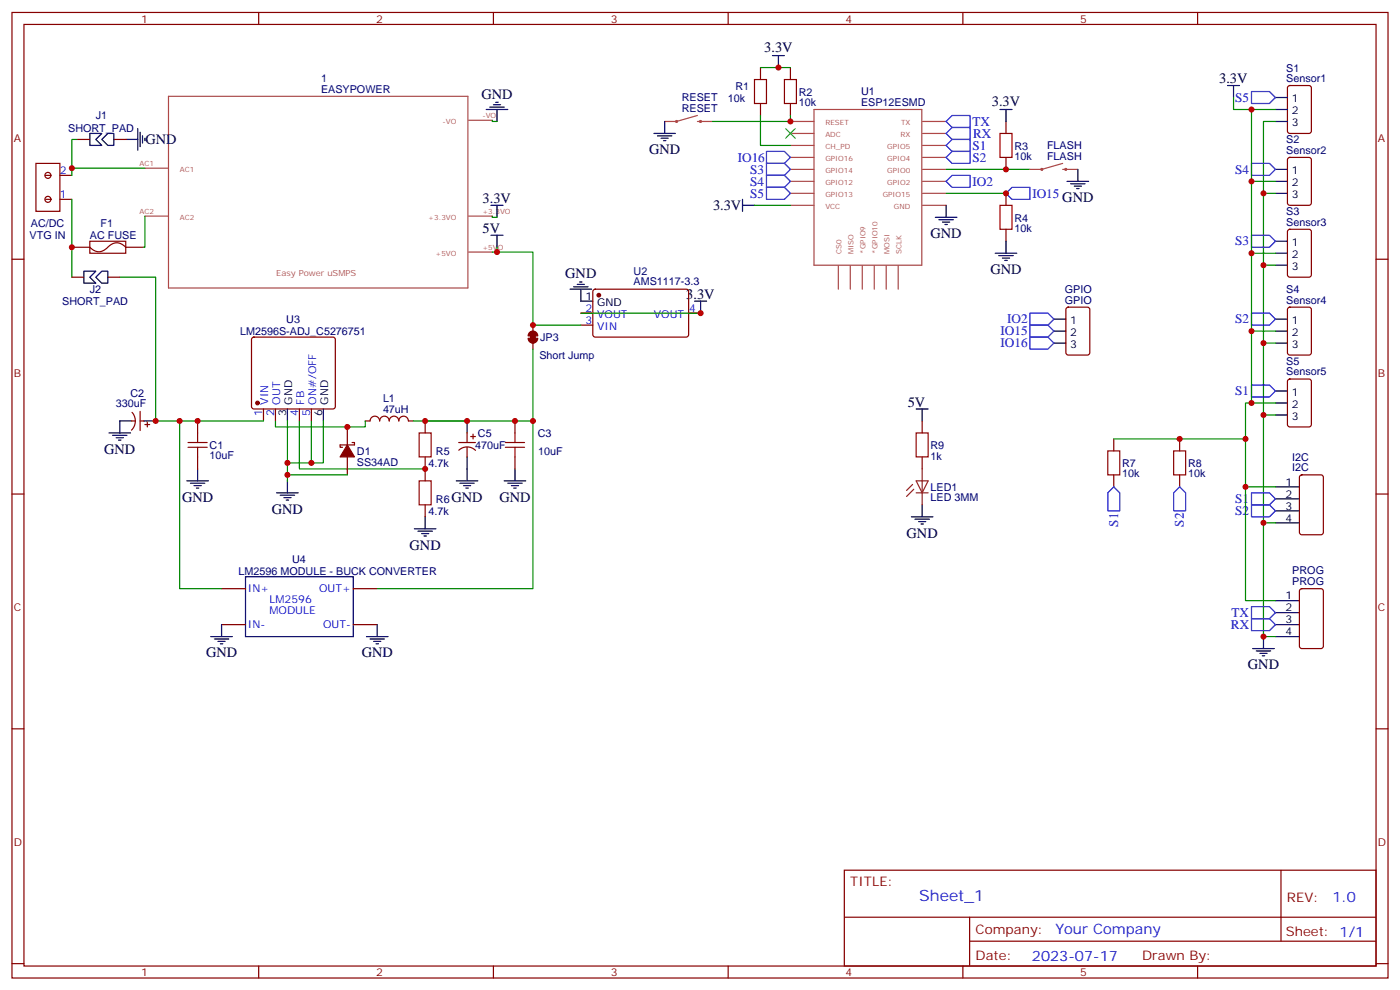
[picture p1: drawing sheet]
<svg xmlns="http://www.w3.org/2000/svg" width="412mm" height="292mm" viewBox="0 0 412 292" stroke-linecap="round" stroke-linejoin="round" font-family="sans-serif">
<g fill="none" stroke="#870000" stroke-width=".35">
<path d="M3.5 3.7h405.4v284.3h-405.4zM7.1 7.2h398.2v277.3h-398.2zM76.2 3.7v3.5M145.3 3.7v3.5M214.5 3.7v3.5M224 19.9v3.5M232.8 19.9v3.5M283.6 3.7v3.5M352.8 3.7v3.5M224 30.5v3.5M232.8 30.5v3.5M296.3 35.8v3.5"/>
<path d="M379.5 25.4l.4-.2h5.7l.6 .4 .1 13-.5 .6-5.9 .1-.6-.5-.1-12.9zM10.6 48.1h7v14.1h-7zM13.3 51.6h1.6M13.5 58.7h1.5M17.6 58.7h3.6M17.6 51.6h3.6M22.9 41.1h3.6M33.5 41.1h3.5M296.3 46.4v3.5M296.3 56.9v3.6M379.5 46.6l.4-.2h5.7l.6 .4 .1 13-.5 .6-5.9 .1-.6-.5-.1-12.9zM3.5 76.3h3.6"/>
<path d="M21.2 72.8h5.3a3.3 3.3 0 0 0 5.2 0 3.3 3.3 0 0 1 5.3 0h5.3M26.5 71h10.5v3.6h-10.5zM296.3 67.5v3.5M379.5 67.7l.4-.2h5.7l.6 .5 .1 12.9-.5 .7h-5.9l-.6-.4-.1-13zM405.3 76.3h3.6M21.2 81.6h3.5M31.7 81.6h3.6M74.3 99.5l.5-.2h23.3l.5 .2 .2 .5v19.7l-.3 .5-.4 .2h-23.3l-.5-.2-.2-.5v-19.7zM157 95.7v1.8M171.1 92.2h3.5M171.1 95.7h3.5M174.9 85.4l.4-.2h27.1l.4 .7v12.9l-.7 .5-27-.1-.5-.6v-12.7z"/>
<path d="M202.8 92.2h3.6M314.2 90.7l.5-.2h5.6l.7 .4v13l-.4 .6-5.9 .1-.7-.5v-12.9zM379.5 90.7l.4-.2h5.7l.6 .4 .1 13-.5 .6-5.9 .1-.6-.5-.1-12.9zM157 101v1.8M379.5 111.8l.4-.2h5.7l.6 .4 .1 13-.5 .7h-5.9l-.6-.4-.1-13zM38.8 124h1.1M38.9 121.4a3.8 3.8 0 0 1-.2 5.3M41.3 124h1M41.3 121.1v5.7M42.7 125h1.4M43.4 124.3v1.4M58.2 124v3.5"/>
<path d="M58.2 134.5v3.6M77.6 120.4v3.6M81.1 120.4v3.6M88.2 120.4v3.6M91.7 120.4v3.6M102.3 125.7v5.3M102.3 134.5v5.3M103.7 130.3h.7v.7h-4.2v.7h.7M107.6 124h1.4a1.41 1.41 0 0 1 1.4-1.4 1.41 1.41 0 0 1 1.4 1.4 1.41 1.41 0 0 1 1.4-1.4 1.41 1.41 0 0 1 1.5 1.4 1.41 1.41 0 0 1 1.4-1.4 1.41 1.41 0 0 1 1.4 1.4 1.41 1.41 0 0 1 1.4-1.4 1.41 1.41 0 0 1 1.4 1.4h1.4M125.2 124v3.5M125.2 134.5v7.1M135.1 130.3h5"/>
<path d="M135.1 132.6a3.5 3.5 0 0 1 5 0M137.6 127.5v2.8M137.6 131.7v2.8M138.6 128.6h1.5M139.3 127.8v1.5M151.7 124v3.5M151.7 134.5v3.6M271.6 124v3.5M271.6 134.5v3.6M328.1 129.3v3.5M328.1 139.8v3.6M347.5 129.3v3.5"/>
<path d="M347.5 139.8v3.6M3.5 145.5h3.6M125.2 148.7v3.5M383 140l.5-.2h5.6l.7 .5v16.5l-.4 .6-5.9 .1-.7-.5v-16.5zM405.3 145.5h3.6M65.3 173.4h7M104.1 173.4h7M383 173.6l.5-.2h5.6l.7 .4v16.5l-.4 .6-5.9 .1-.7-.5v-16.4zM65.3 183.9h7M104.1 183.9h7M3.5 214.6h3.6M405.3 214.6h3.6"/>
<path d="M248.7 256.3h156.6v28.2h-156.6zM377.3 256.3v20.9M248.7 270.1h156.5M285.6 277.2h119.6M285.6 270.1v14.1M3.5 283.8h3.6M76.2 284.5v3.5M145.3 284.5v3.5M214.5 284.5v3.5M283.6 284.5v3.5M352.8 284.5v3.5M405.3 283.8h3.6"/>
<circle cx="14.1" cy="51.6" r=".88"/>
<circle cx="14.1" cy="58.7" r=".88"/>
</g>
<g fill="none" stroke="#a64a4a" stroke-width=".35">
<path d="M49.6 28.4h88.2v56.4h-88.2zM138 35.4h7M205.4 34l-6.1 1.8h-3.5M205.4 35.8h.9M206.4 35.8h3.5M232.8 35.8h7M232.8 39.3h7M239.8 32.2h31.7v45.9h-31.7zM271.8 35.8h6.9M271.8 39.3h6.9M42.7 49.5h6.9M232.8 42.8h7"/>
<path d="M232.8 46.4h7M232.8 49.9h7M232.8 53.4h7M232.8 56.9h7M271.8 42.8h6.9M271.8 46.4h6.9M271.8 49.9h6.9M271.8 53.4h6.9M271.8 56.9h6.9M313 48.1l-6.1 1.8h-3.5M313 49.9h.9M314 49.9h3.5"/>
<path d="M42.7 63.6h6.9M138 63.6h7M138 74.2h7M232.8 60.5h7M246.9 78.2v7M250.5 78.2v7M254 78.2v7M257.5 78.2v7M261.1 78.2v7M264.6 78.2v7M271.8 60.5h6.9"/>
</g>
<g fill="none" stroke="#008700" stroke-width=".35">
<path d="M224 19.9h8.8M145 35.4v.4h1.4M224 34v8.8h8.8M232.8 34v1.8h-22.9M363.4 28.7v3.5h12.3M368.7 32.2v21.2h7M375.7 35.8h-3.5v86.4h3.5M21.2 58.7v22.9M22.9 41.1h-1.7v8.4M42.7 49.5h-21.5v2.1M278.7 49.9h24.7M278.7 56.9h17.6"/>
<path d="M368.7 53.4v21.2h7M372.2 56.9h3.5M42.7 63.6v9.2h-.4M145 63.6v.4h1.4M146.4 72.8v1.4h-1.4M146.4 74.2h10.6v21.5h14.1M222.2 60.5h10.6M368.7 74.6v22.9h7M372.2 78.1h3.5M35.3 81.6h10.6v42.4h31.7M171.1 92.2h35.3M368.7 97.5v21.2h7"/>
<path d="M157 102.8v21.2h-35.3M368.7 118.7h-1.8v24.7h8.8M372.2 101h3.5M52.9 124v49.4h12.4M81.1 124v1.7h26.5v-1.7M84.7 124v12.3h10.5v-12.3M84.7 136.3v5.3M84.7 139.8h17.6M88.2 124v14.1h37M91.7 124v12.3M157 124v49.4h-45.9M328.1 129.3h38.8"/>
<path d="M372.2 122.2v31.8h3.5M366.9 143.4v33.5h8.8M372.2 154v33.5h3.5"/>
</g>
<g fill="none" stroke="#000" stroke-width=".35">
<path d="M227.5 16.4h3.6M229.3 16.4v3.5M26.5 39.3h3.5l-1.8 1.8 1.8 1.7h-3.5zM40.6 37.9v6.3M41.3 38.9v4.3M143.2 32.2h6.4M144.3 31.5h4.2M145.3 30.8h2.2M146 30.1h.8M146.4 32.2v3.6M192.6 39.3h6.4M195.8 35.8v3.5"/>
<path d="M294.6 32.2h3.5M296.3 32.2v3.6M361.6 25.2h3.5M363.4 25.2v3.5M375.7 32.2h3.5M375.7 28.7h3.5M375.7 35.8h3.5M30 41.1l1.7-1.8h1.8v3.5h-1.8zM37 41.1h3.6M42 40v2.1M42.7 40.7v.7M193.7 40h4.2"/>
<path d="M194.7 40.7h2.1M195.4 41.4h.7M218.7 58.7v3.5M314.3 53.4h6.4M315.4 54.1h4.2M316.4 54.8h2.2M317.1 55.5h.8M317.5 49.9v3.5M375.7 49.9h3.5M375.7 53.4h3.5M375.7 56.9h3.5M24.7 79.9h3.5l-1.7 1.7 1.7 1.8h-3.5z"/>
<path d="M144.6 60.5h3.6M144.6 69.3h3.6M146.4 60.5v3.5M146.4 69.3v3.5M218.7 60.5h3.5M275.5 64h6.4M276.6 64.7h4.2M277.6 65.4h2.2M278.3 66.1h.7M278.7 60.5v3.5M293.2 74.6h6.3M294.2 75.3h4.2"/>
<path d="M295.3 76h2.1M296 76.7h.7M296.3 71v3.6M375.7 71h3.5M375.7 74.6h3.5M375.7 78.1h3.5M28.2 81.6l1.8-1.7h1.7v3.5h-1.7zM167.9 85.2h6.4M169 84.5h4.2M170 83.7h2.2M170.7 83h.7M171.1 85.2v3.5h3.5"/>
<path d="M204.6 88.7h3.5M206.4 88.7v3.5M310.4 94h3.6M310.4 97.5h3.6M375.7 94h3.5M375.7 97.5h3.5M310.4 101h3.6M375.7 101h3.5M375.7 115.1h3.5M375.7 118.7h3.5M32.1 127.5h6.4M33.2 128.2h4.2"/>
<path d="M34.2 128.9h2.1M34.9 129.6h.7M38.8 124h-3.5v3.5M42.3 124h3.6M58.2 138.1v3.5M84.7 120.4v3.6M95.2 120.4v3.6M137.6 124v3.5M137.6 134.5v7.1M151.7 138.1v3.5M269.9 120.4h3.5M271.6 120.4v3.6"/>
<path d="M375.7 122.2h3.5M55 141.6h6.4M56.1 142.3h4.2M57.1 143h2.2M57.9 143.7h.7M81.5 145.1h6.3M82.5 145.8h4.3M83.6 146.5h2.1M84.3 147.2h.7M84.7 141.6v3.5M122.1 155.7h6.3M123.1 156.4h4.3"/>
<path d="M124.2 157.1h2.1M124.9 157.8h.7M125.2 152.2v3.5M134.4 141.6h6.4M135.5 142.3h4.2M136.5 143h2.1M137.2 143.7h.7M148.5 141.6h6.4M149.6 142.3h4.2M150.6 143h2.2M151.3 143.7h.7M268.5 152.2h6.3"/>
<path d="M269.5 152.9h4.3M270.6 153.6h2.1M271.3 154.3h.7M271.6 148.7v3.5M375.7 150.4h7.1M375.7 146.9h7.1M375.7 143.4h7.1M375.7 154h7.1M72.3 169.8h31.8v17.7h-31.8zM375.7 176.9h7.1M62.1 187.5h6.3M63.1 188.2h4.3"/>
<path d="M64.2 188.9h2.1M64.9 189.6h.7M65.3 183.9v3.6M107.9 187.5h6.4M109 188.2h4.2M110.1 188.9h2.1M110.8 189.6h.7M111.1 183.9v3.6M369 191h6.4M370.1 191.7h4.2M371.1 192.4h2.1M371.8 193.1h.7"/>
<path d="M372.2 187.5v3.5M375.7 187.5h7.1M375.7 183.9h7.1M375.7 180.4h7.1"/>
</g>
<g fill="#870000" stroke="#870000" stroke-width=".35">
<path d="M102.3 131l2.1 3.5h-4.2z"/>
<path d="M155.8 98.1a1.41 1.41 0 0 1 1.6-.5 1.41 1.41 0 0 1 1 1.3h-2.8z"/>
<path d="M155.6 99.6h2.8a1.41 1.41 0 0 1-1.4 1.4 1.41 1.41 0 0 1-1.4-1.4z"/>
<circle cx="75.8" cy="118.7" r=".53"/>
<circle cx="176.4" cy="86.9" r=".53"/>
</g>
<g fill="none" stroke="#a10000" stroke-width=".35">
<path d="M222.2 23.4h3.6v7.1h-3.6zM231.1 23.4h3.5v7.1h-3.5zM294.6 39.3h3.5v7.1h-3.5zM294.6 60.5h3.5v7h-3.5zM55.4 131.7h5.6M55.4 130.3h5.6M58.2 127.5v2.8M58.2 131.7v2.8M123.5 127.5h3.5v7h-3.5zM148.9 131.7h5.6M148.9 130.3h5.6M151.7 127.5v2.8"/>
<path d="M151.7 131.7v2.8M269.9 127.5h3.5v7h-3.5zM326.3 132.8h3.5v7h-3.5zM345.7 132.8h3.5v7h-3.5zM123.5 141.6h3.5v7.1h-3.5z"/>
</g>
<g fill="none" stroke="#00f" stroke-width=".35">
<path d="M278.7 39.3l1.8-1.8h5.3v3.6h-5.3zM278.7 35.8l1.8-1.8h5.3v3.5h-5.3zM368.7 27h5.2l1.8 1.7-1.8 1.8h-5.2zM225.8 48.1h5.3l1.7 1.8-1.7 1.7h-5.3zM225.8 51.6h5.3l1.7 1.8-1.7 1.8h-5.3zM225.8 55.2h5.3l1.7 1.7-1.7 1.8h-5.3zM225.8 44.6h5.3l1.7 1.8-1.7 1.7h-5.3zM278.7 46.4l1.8-1.8h5.3v3.5h-5.3zM278.7 42.8l1.8-1.7h5.3v3.5h-5.3zM278.7 53.4l1.8-1.8h5.3v3.6h-5.3zM298.1 55.2h5.3v3.5h-5.3l-1.8-1.8zM368.7 48.1h5.2l1.8 1.8-1.8 1.7h-5.2z"/>
<path d="M368.7 69.3h5.2l1.8 1.7-1.8 1.8h-5.2zM303.4 92.2h5.3l1.7 1.8-1.7 1.7h-5.3zM303.4 95.7h5.3l1.7 1.8-1.7 1.8h-5.3zM303.4 99.3h5.3l1.7 1.7-1.7 1.8h-5.3zM368.7 92.2h5.2l1.8 1.8-1.8 1.7h-5.2zM368.7 113.4h5.2l1.8 1.7-1.8 1.8h-5.2zM326.3 145.1l1.8-1.7 1.7 1.7v5.3h-3.5zM347.5 143.4l1.7 1.7v5.3h-3.5v-5.3zM368.7 145.1h5.2l1.8 1.8-1.8 1.8h-5.2zM368.7 148.7h5.2l1.8 1.7-1.8 1.8h-5.2zM368.7 178.6h5.2l1.8 1.8-1.8 1.8h-5.2zM368.7 182.2h5.2l1.8 1.7-1.8 1.8h-5.2z"/>
</g>
<g fill="none" stroke="#a64a4a" stroke-width=".56">
<circle cx="199.3" cy="35.8" r=".18"/>
<circle cx="206.3" cy="35.8" r=".18"/>
<circle cx="306.9" cy="49.9" r=".18"/>
<circle cx="313.9" cy="49.9" r=".18"/>
</g>
<path d="M231.4 37.9l2.8 2.8M234.2 37.9l-2.8 2.8" fill="none" stroke="#3c3" stroke-width=".35"/>
<path d="M157 98.2v2.1" fill="none" stroke="#870000" stroke-width="1.8"/>
<path d="M271.6 138.1v10.6M268.8 142.7l-1.7 1.7M269.2 144.1l-2.1 2.1M269.9 141.6h3.5l-1.8 3.5zM269.9 145.1h3.5" fill="none" stroke="#8c2424" stroke-width=".35"/>
<g fill="#c00">
<circle cx="21.2" cy="72.8" r=".88"/>
<circle cx="21.2" cy="49.5" r=".88"/>
<circle cx="125.2" cy="138.1" r=".88"/>
<circle cx="84.7" cy="136.3" r=".88"/>
<circle cx="91.7" cy="136.3" r=".88"/>
<circle cx="102.3" cy="125.7" r=".88"/>
<circle cx="84.7" cy="139.8" r=".88"/>
<circle cx="125.2" cy="124" r=".88"/>
<circle cx="206.4" cy="92.2" r=".88"/>
<circle cx="52.9" cy="124" r=".88"/>
<circle cx="372.2" cy="101" r=".88"/>
<circle cx="372.2" cy="78.1" r=".88"/>
<circle cx="372.2" cy="56.9" r=".88"/>
<circle cx="372.2" cy="122.2" r=".88"/>
<circle cx="229.3" cy="19.9" r=".88"/>
<circle cx="232.8" cy="35.8" r=".88"/>
<circle cx="296.3" cy="49.9" r=".88"/>
<circle cx="366.9" cy="143.4" r=".88"/>
<circle cx="372.2" cy="154" r=".88"/>
<circle cx="372.2" cy="187.5" r=".88"/>
<circle cx="296.3" cy="56.9" r=".88"/>
<circle cx="368.7" cy="32.2" r=".88"/>
<circle cx="368.7" cy="53.4" r=".88"/>
<circle cx="368.7" cy="74.6" r=".88"/>
<circle cx="368.7" cy="97.5" r=".88"/>
<circle cx="368.7" cy="118.7" r=".88"/>
<circle cx="58.2" cy="124" r=".88"/>
<circle cx="146.4" cy="74.2" r=".88"/>
<circle cx="366.9" cy="129.3" r=".88"/>
<circle cx="347.5" cy="129.3" r=".88"/>
<circle cx="45.9" cy="124" r=".88"/>
<circle cx="157" cy="95.7" r=".88"/>
<circle cx="151.7" cy="124" r=".88"/>
<circle cx="137.6" cy="124" r=".88"/>
<circle cx="157" cy="124" r=".88"/>
</g>
<text font-size="4.6" fill="#00f" x="270.8" y="265.3">Sheet_1</text>
<g font-size="4.2">
<text x="225.1" y="15.3">3.3V</text>
<text x="141.8" y="29.1">GND</text>
<text x="359.1" y="24.5">3.3V</text>
<text x="292.2" y="31.2">3.3V</text>
<text x="42.9" y="42.5">GND</text>
<text x="191.2" y="45.4">GND</text>
<text x="142.2" y="59.8">3.3V</text>
<text x="312.9" y="59.5">GND</text>
<text x="210" y="61.9">3.3V</text>
<text x="142.2" y="68.6">5V</text>
<text x="274.1" y="70.1">GND</text>
<text x="166.5" y="81.9">GND</text>
<text x="291.8" y="80.7">GND</text>
<text x="202.1" y="88">3.3V</text>
<text x="267.4" y="119.7">5V</text>
<text x="30.7" y="133.6">GND</text>
<text x="53.6" y="147.7">GND</text>
<text x="133" y="147.7">GND</text>
<text x="147.1" y="147.7">GND</text>
<text x="80.1" y="151.2">GND</text>
<text x="120.7" y="161.8">GND</text>
<text x="267.1" y="158.3">GND</text>
<text x="60.7" y="193.6">GND</text>
<text x="106.5" y="193.6">GND</text>
<text x="367.6" y="197.1">GND</text>
</g>
<g font-size="4.2" fill="#00f">
<text x="392.5" y="265.5">1.0</text>
<text x="310.9" y="275.1">Your Company</text>
<text x="304" y="282.9">2023-07-17</text>
</g>
<g font-size="3.9" fill="#00f">
<text x="363.9" y="30">S5</text>
<text x="286.5" y="37">TX</text>
<text x="286.7" y="40.6">RX</text>
<text x="217.3" y="47.6">IO16</text>
<text x="286.5" y="47.6">S2</text>
<text x="286.5" y="44.1">S1</text>
<text x="221" y="51.1">S3</text>
<text x="363.9" y="51.1">S4</text>
<text x="221" y="54.7">S4</text>
<text x="221" y="58.2">S5</text>
<text x="286.5" y="54.7">IO2</text>
<text x="304.1" y="58.2">IO15</text>
<text x="363.9" y="72.2">S3</text>
<text x="296.7" y="95.2">IO2</text>
<text x="363.9" y="95.2">S2</text>
<text x="294.7" y="98.8">IO15</text>
<text x="294.7" y="102.3">IO16</text>
<text x="363.9" y="116.4">S1</text>
<text x="363.9" y="148.2">S1</text>
<text x="329.3" y="155.1" transform="rotate(-90 329.3 155.1)">S1</text>
<text x="348.8" y="155.1" transform="rotate(-90 348.8 155.1)">S2</text>
<text x="363.9" y="151.7">S2</text>
<text x="362.6" y="185.2">RX</text>
<text x="362.8" y="181.7">TX</text>
</g>
<g font-size="3.9" fill="#800">
<text x="250.5" y="260.8">TITLE:</text>
<text x="379.1" y="265.5">REV:</text>
<text x="287.4" y="275">Company:</text>
<text x="378.7" y="275.7">Sheet: 1/1</text>
<text x="287.4" y="282.7">Date:</text>
<text x="336.4" y="282.8">Drawn By:</text>
</g>
<g font-size="3.2" fill="#800">
<text x="41.6" y="6.7">1</text>
<text x="110.8" y="6.7">2</text>
<text x="179.9" y="6.7">3</text>
<text x="249.1" y="6.7">4</text>
<text x="318.2" y="6.7">5</text>
<text x="4.1" y="41.8">A</text>
<text x="405.9" y="41.8">A</text>
<text x="4.1" y="110.9">B</text>
<text x="405.9" y="110.9">B</text>
<text x="4.1" y="180.1">C</text>
<text x="405.9" y="180.1">C</text>
<text x="4.1" y="249.2">D</text>
<text x="405.9" y="249.2">D</text>
<text x="41.6" y="287.5">1</text>
<text x="110.8" y="287.5">2</text>
<text x="179.9" y="287.5">3</text>
<text x="249.1" y="287.5">4</text>
<text x="318.2" y="287.5">5</text>
</g>
<g font-size="3.2" fill="#000080">
<text x="378.9" y="21.1">S1</text>
<text x="94.6" y="27.3">EASYPOWER</text>
<text x="94.6" y="24.2">1</text>
<text x="200.8" y="29.8">RESET</text>
<text x="214.4" y="29.9">10k</text>
<text x="216.6" y="26.4">R1</text>
<text x="235.3" y="28.2">R2</text>
<text x="253.6" y="28">U1</text>
<text x="378.9" y="24.1">Sensor1</text>
<text x="28.3" y="35.1">J1</text>
<text x="200.8" y="32.9">RESET</text>
<text x="235.3" y="31.3">10k</text>
<text x="253.6" y="31.2">ESP12ESMD</text>
<text x="20.1" y="38.7">SHORT_PAD</text>
<text x="298.8" y="47.1">10k</text>
<text x="298.8" y="44.1">R3</text>
<text x="308.4" y="47.1">FLASH</text>
<text x="308.4" y="43.9">FLASH</text>
<text x="378.9" y="45.3">Sensor2</text>
<text x="378.9" y="42.2">S2</text>
<text x="298.8" y="65.3">R4</text>
<text x="378.9" y="63.4">S3</text>
<text x="8.7" y="70.5">VTG IN</text>
<text x="9.1" y="67">AC/DC</text>
<text x="26.5" y="70.5">AC FUSE</text>
<text x="29.6" y="66.8">F1</text>
<text x="298.8" y="68.3">10k</text>
<text x="378.9" y="66.5">Sensor3</text>
<text x="186.6" y="81">U2</text>
<text x="18.3" y="89.9">SHORT_PAD</text>
<text x="26.5" y="86.4">J2</text>
<text x="186.6" y="84">AMS1117-3.3</text>
<text x="313.6" y="89.4">GPIO</text>
<text x="313.6" y="86.3">GPIO</text>
<text x="378.9" y="89.4">Sensor4</text>
<text x="378.9" y="86.3">S4</text>
<text x="84.3" y="95.1">U3</text>
<text x="70.7" y="98.7">LM2596S-ADJ_C5276751</text>
<text x="159.1" y="100.4">JP3</text>
<text x="158.9" y="105.8">Short Jump</text>
<text x="378.9" y="107.5">S5</text>
<text x="378.9" y="110.6">Sensor5</text>
<text x="34.1" y="119.9">330uF</text>
<text x="38.4" y="117.1">C2</text>
<text x="112.8" y="118.3">L1</text>
<text x="112.8" y="121.5">47uH</text>
<text x="140.8" y="128.7">C5</text>
<text x="158.4" y="128.7">C3</text>
<text x="61.7" y="135.3">10uF</text>
<text x="61.7" y="132.2">C1</text>
<text x="105.1" y="137.1">SS34AD</text>
<text x="105.1" y="133.9">D1</text>
<text x="126.2" y="137.5">4.7k</text>
<text x="128.4" y="134">R5</text>
<text x="140" y="132.2">470uF</text>
<text x="158.5" y="134">10uF</text>
<text x="274.1" y="135.3">1k</text>
<text x="274.1" y="132.3">R9</text>
<text x="330.6" y="137.6">R7</text>
<text x="350" y="137.6">R8</text>
<text x="380.7" y="135.7">I2C</text>
<text x="330.6" y="140.6">10k</text>
<text x="350" y="140.6">10k</text>
<text x="380.7" y="138.7">I2C</text>
<text x="128.4" y="148.1">R6</text>
<text x="274.1" y="147.7">LED 3MM</text>
<text x="274.1" y="144.6">LED1</text>
<text x="126.2" y="151.6">4.7k</text>
<text x="86" y="165.7">U4</text>
<text x="70.3" y="169.3">LM2596 MODULE - BUCK CONVERTER</text>
<text x="380.7" y="172.2">PROG</text>
<text x="380.7" y="169.2">PROG</text>
</g>
<g font-size="3.2">
<text x="380.5" y="30.1">1</text>
<text x="380.5" y="33.7">2</text>
<text x="380.5" y="37.2">3</text>
<text x="380.5" y="51.3">1</text>
<text x="380.5" y="54.8">2</text>
<text x="380.5" y="58.3">3</text>
<text x="380.5" y="72.5">1</text>
<text x="380.5" y="76">2</text>
<text x="380.5" y="79.5">3</text>
<text x="172.4" y="88.3">1</text>
<text x="175.9" y="90.1">GND</text>
<text x="315.3" y="95.4">1</text>
<text x="380.5" y="95.4">1</text>
<text x="315.3" y="98.9">2</text>
<text x="380.5" y="98.9">2</text>
<text x="315.3" y="102.4">3</text>
<text x="380.5" y="102.4">3</text>
<text x="86.1" y="119.1" transform="rotate(-90 86.1 119.1)">GND</text>
<text x="96.7" y="119.1" transform="rotate(-90 96.7 119.1)">GND</text>
<text x="380.5" y="116.6">1</text>
<text x="84.3" y="122.6" transform="rotate(-90 84.3 122.6)">3</text>
<text x="94.9" y="122.6" transform="rotate(-90 94.9 122.6)">6</text>
<text x="380.5" y="120.1">2</text>
<text x="380.5" y="123.6">3</text>
<text x="378.6" y="143">1</text>
<text x="378.6" y="146.5">2</text>
<text x="378.6" y="150.1">3</text>
<text x="378.6" y="153.6">4</text>
<text x="378.6" y="176.5">1</text>
<text x="378.6" y="183.6">3</text>
<text x="378.6" y="180.1">2</text>
<text x="378.6" y="187.1">4</text>
</g>
<g font-size="3.2" fill="#00f">
<text x="17.6" y="51.3">2</text>
<text x="17.6" y="58.3">1</text>
<text x="172.4" y="95.4">3</text>
<text x="172.4" y="91.9">2</text>
<text x="175.9" y="93.6">VOUT</text>
<text x="192.6" y="93.6">VOUT</text>
<text x="203" y="91.9">4</text>
<text x="175.9" y="97.2">VIN</text>
<text x="79" y="119.1" transform="rotate(-90 79 119.1)">VIN</text>
<text x="82.5" y="119.1" transform="rotate(-90 82.5 119.1)">OUT</text>
<text x="89.6" y="119.1" transform="rotate(-90 89.6 119.1)">FB</text>
<text x="93.1" y="119.1" transform="rotate(-90 93.1 119.1)">ON#/OFF</text>
<text x="77.3" y="122.6" transform="rotate(-90 77.3 122.6)">1</text>
<text x="80.8" y="122.6" transform="rotate(-90 80.8 122.6)">2</text>
<text x="87.8" y="122.6" transform="rotate(-90 87.8 122.6)">4</text>
<text x="91.4" y="122.6" transform="rotate(-90 91.4 122.6)">5</text>
<text x="73" y="174.4">IN+</text>
<text x="79.4" y="177.6">LM2596</text>
<text x="94" y="174.4">OUT+</text>
<text x="73" y="185">IN-</text>
<text x="79.4" y="180.8">MODULE</text>
<text x="95.1" y="185">OUT-</text>
</g>
<text font-size="2.5" fill="#a54b4b" x="81.4" y="81.3">Easy Power uSMPS</text>
<g font-size="2.1" fill="#a54b4b">
<text x="142.1" y="34.7">-VO</text>
<text x="130.4" y="36.5">-VO</text>
<text x="243.1" y="36.8">RESET</text>
<text x="243.1" y="40.3">ADC</text>
<text x="265.2" y="40.3">RX</text>
<text x="265.4" y="36.8">TX</text>
<text x="243.1" y="43.9">CH_PD</text>
<text x="243.1" y="47.4">GPIO16</text>
<text x="261.4" y="47.4">GPIO4</text>
<text x="261.4" y="43.9">GPIO5</text>
<text x="41.1" y="48.8">AC1</text>
<text x="53" y="50.6">AC1</text>
<text x="243.1" y="50.9">GPIO14</text>
<text x="261.4" y="50.9">GPIO0</text>
<text x="243.1" y="54.5">GPIO12</text>
<text x="243.1" y="58">GPIO13</text>
<text x="260" y="58">GPIO15</text>
<text x="261.4" y="54.5">GPIO2</text>
<text x="41.1" y="62.9">AC2</text>
<text x="53" y="64.7">AC2</text>
<text x="126.2" y="64.7">+3.3VO</text>
<text x="142.1" y="62.9">+3.3VO</text>
<text x="243.1" y="61.5">VCC</text>
<text x="263.3" y="61.5">GND</text>
<text x="128.3" y="75.3">+5VO</text>
<text x="142.1" y="73.5">+5VO</text>
<text x="247.9" y="74.7" transform="rotate(-90 247.9 74.7)">CS0</text>
<text x="251.4" y="74.7" transform="rotate(-90 251.4 74.7)">MISO</text>
<text x="254.9" y="74.7" transform="rotate(-90 254.9 74.7)">*GPIO9</text>
<text x="258.5" y="74.7" transform="rotate(-90 258.5 74.7)">*GPIO10</text>
<text x="262" y="74.7" transform="rotate(-90 262 74.7)">MOSI</text>
<text x="265.5" y="74.7" transform="rotate(-90 265.5 74.7)">SCLK</text>
</g>
</svg>
